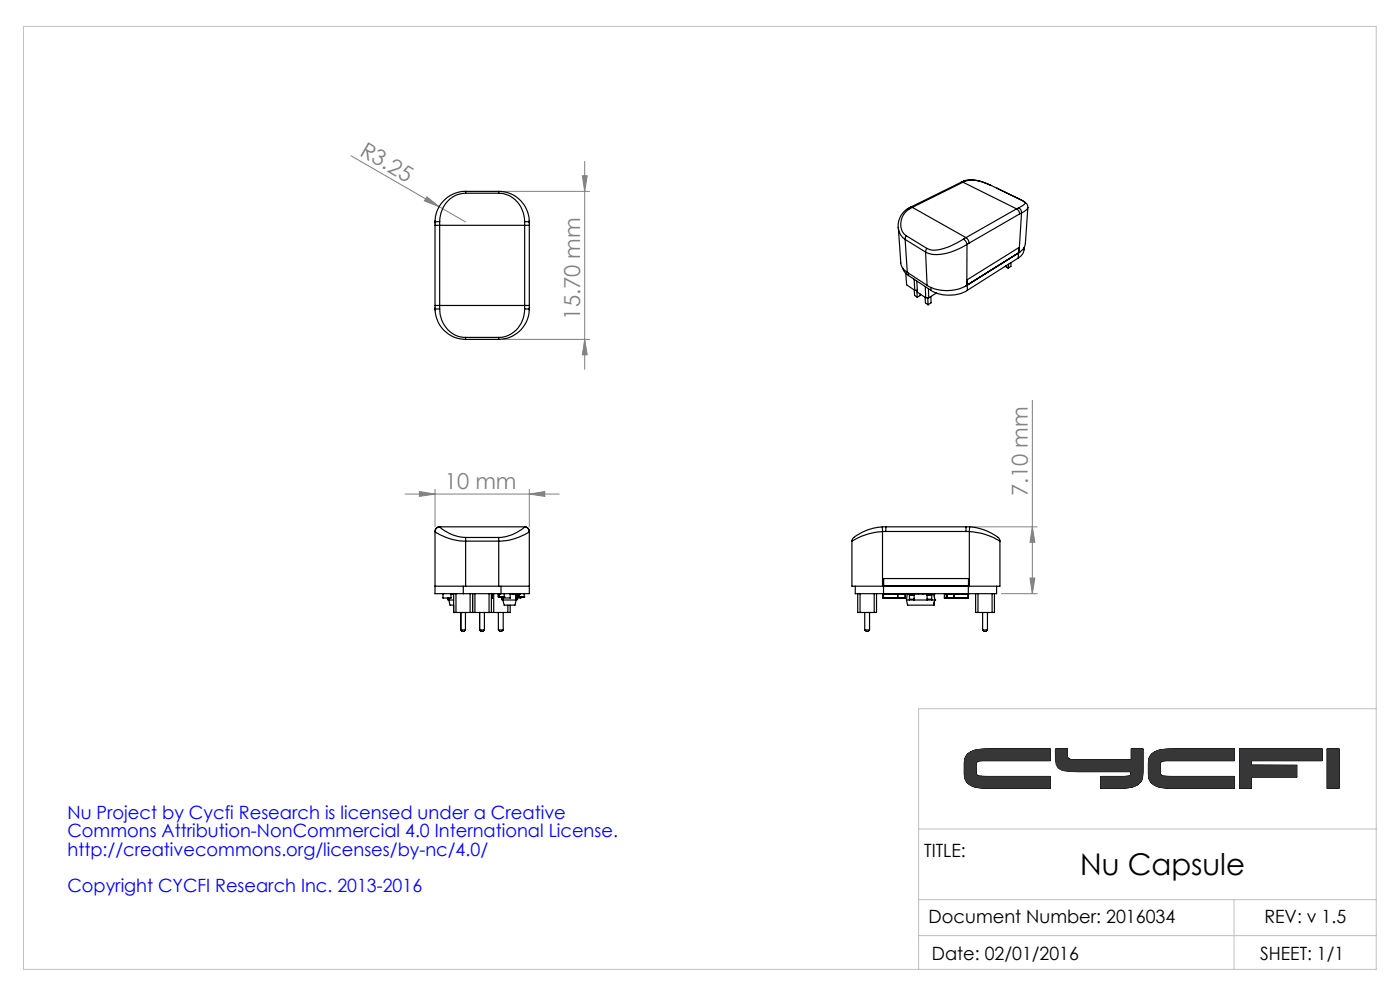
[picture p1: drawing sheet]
<svg xmlns="http://www.w3.org/2000/svg" width="297mm" height="210mm" viewBox="0 0 297 210" stroke-linecap="round" stroke-linejoin="round" font-family="sans-serif">
<g fill="none" stroke="#191924" stroke-width=".21">
<path d="M209.5 158.9a7.1 7.1 0 0 0-4.3 1.1l-.6 1.1v.8M209.5 158.9a6.5 6.5 0 0 0-4.1 .9l-.5 .6-.3 1.5M209.5 158.9h13.3v2.5h-13.3M223.9 158.9h2.5v1.5M223.9 158.9v1.5a2.52 2.52 0 0 0 2.5 3.2l13.5 .1M223.9 158.9a5.5 5.5 0 0 0 .9 3.8l1.5 .7 2.2 .3M248.6 158.9a8.9 8.9 0 0 0-3.7 .6 2.36 2.36 0 0 0-1.3 2.4M248.6 158.9a6.5 6.5 0 0 0-4.2 .9l-.5 .6-.3 1.5M248.6 158.9h13.2v2.5h-13.2M263 158.9h17.5v2.5h-15l-.1 .9h9.7v2.5h-9.7l.1 2.4h-2.5zM281.6 158.9h2.5v8.3h-2.5zM204.6 164.2a2.66 2.66 0 0 0 2.2 2.8l2.7 .2"/>
<path d="M204.6 164.2a2.76 2.76 0 0 0 2.9 2.9l2 .1M204.6 161.9v2.3M207 163.5l.1 .7a2.9 2.9 0 0 0 2.4 .5M207 163.5l.1 .6a.74 .74 0 0 0 .9 .5l1.5 .1M207 162.5v1M209.5 161.4l-2.1 .1-.2 .3-.2 .7M209.5 161.4h-.9a1.22 1.22 0 0 0-1.4 .3l-.2 .8M209.5 164.7h13.3v2.5h-13.3M226.4 160.4v.1a.94 .94 0 0 0 1.2 .7h.9M226.4 160.4v.2a1.86 1.86 0 0 0 2.1 .6M228.5 161.2h11.5v-2.3h2.5v4.9M228.6 163.7h11.3"/>
<path d="M237.5 164.7h-4v2.5h4M239.9 163.7l-.2 .9-2.2 .1M239.9 163.7v.7a1.36 1.36 0 0 1-1.4 .3h-1M242.5 163.8a2.74 2.74 0 0 1-2.3 3.2l-2.7 .2M242.5 163.8a2.87 2.87 0 0 1-2.9 3.3l-2.1 .1M243.6 161.9v2.3M243.6 164.2a2.55 2.55 0 0 0 2.3 2.8l2.7 .2M243.6 164.2a2.76 2.76 0 0 0 2.9 2.9l2.1 .1M246.1 163.2l.1 1a2.9 2.9 0 0 0 2.4 .5M246.1 163.2a1.06 1.06 0 0 0 1 1.4l1.5 .1M246.1 162.5v.7M248.6 161.4l-2.1 .1-.3 .3-.1 .7"/>
<path d="M248.6 161.4h-1a1.35 1.35 0 0 0-1.4 .3l-.1 .8M248.6 164.7h13.2v2.5h-13.2"/>
</g>
<g fill="none" stroke="#808080" stroke-width=".21">
<path d="M74.5 33l24.3 14.1M123.5 37.3h1.1l-.6 3.3zM124 34.2v44.1M90.6 41.8l2.6 2-3.2-1.2zM106.8 40.6h18.3M106.8 72h18.3M124 72l.6 3.3h-1.1zM219 84.9v41M85.9 104.8h32.7M89 104.3l3.3 .5-3.3 .5zM92.3 103.8v8M112.3 104.8l3.3-.5v1z"/>
<path d="M112.3 103.8v8M206 111.8h14M219 111.8l.5 3.2h-1zM212.4 125.9h7.6M218.5 122.6h1l-.5 3.3z"/>
</g>
<path d="M5 5.6h287v200h-287zM292 150.3h-97.1v55.3M194.9 175.9h97.1M194.9 198.5h97.1M194.9 190.8h97.1M261.8 190.8v14.8" fill="none" stroke="#c0c0c0" stroke-width=".21"/>
<g fill="#808080">
<path d="M90.6 41.8l2.6 2-3.2-1.2z"/>
<path d="M89 104.3l3.3 .5-3.3 .5zM112.3 104.8l3.3-.5v1z"/>
<path d="M219 111.8l.5 3.2h-1zM218.5 122.6h1l-.5 3.3z"/>
<path d="M123.5 37.3h1.1l-.6 3.3zM124 72l.6 3.3h-1.1z"/>
</g>
<path d="M205.4 159.8a6.6 6.6 0 0 1 4.1-.9h13.3v2.5h-14.7l-.8 .2-.3 .7 .1 1.9 .5 .4 15.2 .1v2.5l-14.7-.1a3.5 3.5 0 0 1-3.4-1.9l-.1-3.3a2.48 2.48 0 0 1 .8-2.1zM223.9 158.9h2.5l.1 1.9 .4 .3 .9 .1h12.2v-2.3h2.5v4.9a2.8 2.8 0 0 1-3.1 3.3l-5.9 .1v-2.5l6-.1 .4-.2v-.7h-12a5.1 5.1 0 0 1-3.4-.8 5.1 5.1 0 0 1-.6-2.9zM281.6 158.9h2.5v8.3h-2.5zM244.5 159.7a7.6 7.6 0 0 1 4.1-.8h13.2v2.5h-14.6l-.9 .2-.2 .7 .1 1.9 .4 .4 15.2 .1v2.5l-14.6-.1a3.4 3.4 0 0 1-3.5-2l-.1-3.2a2.6 2.6 0 0 1 .9-2.2zM263 158.9h17.5v2.5h-15l-.1 .9h9.7v2.5h-9.7l.1 2.4h-2.5z" fill-rule="evenodd" fill="#373737"/>
<g fill="none" stroke="#000" stroke-width=".25">
<path d="M203.9 38.7h.4M203.9 38.7l-10.7 5.2M204.3 38.7l-10.8 5.3M204.3 38.7l11.4 5.6M204.4 38.4a7.3 7.3 0 0 1 5.7 .9M204.4 38.4l-.5 .3M204.4 38.4h.4M204.8 38.4l-.5 .3M204.8 38.4a7.5 7.5 0 0 1 5.3 .9M210.1 39.3l5.8 2.7M92.3 47.8h1M92.3 47.1v.7"/>
<path d="M92.3 46.8v.5M92.3 47.8v17M93.3 47v.8M93.3 47l-1 .1M93.3 47.8v17M93.3 47.8h18M98.8 41a5.8 5.8 0 0 0-5.5 6M98.8 40.6a6.5 6.5 0 0 0-6.5 6.5M98.8 40.6v.4M98.8 41h7M98.8 40.6h7M105.8 41a5.8 5.8 0 0 1 5.5 6"/>
<path d="M105.8 40.6a6.5 6.5 0 0 1 6.5 6.5M105.8 40.6v.4M111.3 47.8h1M111.3 47v.8M111.3 47l1 .1M111.3 47.8v17M112.3 46.8v.5M112.3 47.1v.7M112.3 47.8v17M190.6 48.3l.5 7.5a2.69 2.69 0 0 0 1.4 2M190.6 48.3a3.3 3.3 0 0 0 1.4 2.5M191.5 56.9l.4 .8 .8 .7"/>
<path d="M192 50.8l4.4 2.7M192 50.8l.5 7M192.2 58l.1 2.4 1.8 1.2M192.3 50l-.3 .8M192.3 50l4.3 2.7M192.5 57.8l4.2 2.7M192.7 44.2a4.1 4.1 0 0 0-2.1 4.1M192.7 57.9v.5M192.7 58.4l4.8 3.2M193 44.3a3.7 3.7 0 0 0-1.2 5.4l.5 .3M193.2 43.9l-.5 .3 .3 .1M193.2 43.9l.3 .1"/>
<path d="M193.5 44l-.5 .3M193.5 44l11.4 6.4M193.9 59.2l.2 2.4M194.5 59.6l.1 2.4 1.8 1.2M196.4 53.5l.3 7M196.6 52.7l-.2 .8M204.4 50.7a12.5 12.5 0 0 1-6.7 2.3l-1.1-.3M204.4 50.7l.5 .5 .2 .6M204.9 50.4l-.5 .3M204.9 50.4l.6 .7 .1 .5M205.1 51.8a10.7 10.7 0 0 1-8.1 2l-.6-.3M205.1 51.8v8.7"/>
<path d="M205.6 51.6l-.5 .2M213.3 56.5l.6 .4M213.3 56.4v.1M214 56l-.1 .9M214.5 55.7v.8l-.6 .4M215.7 44.3a1.29 1.29 0 0 1 .6 1.1M215.7 44.3l-10.8 6.1M215.9 42l.7 .4a1.91 1.91 0 0 1 1.5 1.6M215.9 42l1.4 .8 .2 .3-.5 .5-.9 .5M216 54.7l-10.8 6.9M216.1 53.6v-1.1l-10.9 6.8v2.3M216.1 53.6l-.1 1.1"/>
<path d="M216.1 44.1l-.4 .2M216.1 44.1a1.16 1.16 0 0 1 .6 1.1M216.2 53.5l-.1 .1M216.2 53.6l-11.1 6.9M216.3 45.4l-10.7 6.2M216.5 53.4l-.4 .2M216.7 45.2l-.4 .2M216.7 45.2l-.5 8.4M217.3 52.5a2.31 2.31 0 0 1-1.3 2.2M218.1 44l-.6 7.7a2.53 2.53 0 0 1-1.3 1.9M218.1 44l-.5 .6-.9 .6M92.3 65.5a6.5 6.5 0 0 0 6.5 6.5"/>
<path d="M92.3 65.5h1M92.3 64.8h1M92.3 64.8v.7M92.3 65.3v.5M93.3 65.5a5.7 5.7 0 0 0 5.5 6.1M93.3 64.8v.7M93.3 64.8h18M98.8 71.6v.4M98.8 71.6h7M98.8 72h7M105.8 71.6v.4M111.3 65.5a5.8 5.8 0 0 1-5.5 6.1"/>
<path d="M111.3 64.8h1M111.3 64.8v.7M112.3 65.5a6.5 6.5 0 0 1-6.5 6.5M112.3 65.5h-1M112.3 64.8v.7M112.3 65.3v.4M194 61.5v1.2l.6 .4M194.1 61.6h.5M194.5 61.6l.1 1.5M195.2 62.4v.3l-.6 .4M196.3 63.1v1.1l.6 .5M196.3 60.8l.1 2.4"/>
<path d="M196.4 63.2h.6M196.7 60.5a8.4 8.4 0 0 0 8.4 0M196.8 63.2l.1 1.5M197 61.2v2M197.5 61.6a7.8 7.8 0 0 0 7.7 0M197.5 62.9v1.3l-.6 .5M197.5 61v.6M198.6 62.2l-1.6 1M205 60.6l.2-.1-.4 .2M92.3 112.8a11.8 11.8 0 0 0 6.5 2M92.3 112.7v13.2h6M93.3 111.8l.5 .4a9 9 0 0 0 5 1.8"/>
<path d="M93.3 111.8h.1M93.3 111.8a1.02 1.02 0 0 0-1 1M93.3 111.8a.96 .96 0 0 0-1 .9M93.3 111.8h18M98.8 114v.8M98.8 114h7M98.8 114.8h7M98.8 114.8v9.5M105.8 114v.8M105.8 114.8v9.5M111.3 111.8a8.7 8.7 0 0 1-5.5 2.2M111.3 111.8a1.02 1.02 0 0 1 1 1"/>
<path d="M111.3 111.8h.1M111.3 111.8a.96 .96 0 0 1 1 .9M112.3 112.8a12.3 12.3 0 0 1-6.5 2M112.3 112.7v.1M112.3 112.8v13.1h-6M180.7 114.8v9.5h6.5M181.2 114l-.4 .4-.1 .4M187.2 111.8h.7M187.2 111.8v1M187.2 111.8a11.6 11.6 0 0 0-6 2.2M187.2 112.8a13.3 13.3 0 0 0-6.5 2M187.2 112.8v11.5"/>
<path d="M187.9 111.8v.9M187.9 112.7l-.7 .1M187.9 111.8h17M187.9 112.7h17M204.9 111.8h.8M204.9 112.7l.7 .1M204.9 111.8v.9M205.6 112.8a13.7 13.7 0 0 1 6.5 2M205.6 112.8v11.5M205.7 111.8l-.1 1M205.7 111.8a9.8 9.8 0 0 1 6.3 2.6l.1 .4M212.1 114.8v9.5h-6.5"/>
<path d="M92.3 124.3h6.5M94 125.9v1h1.7v-1M94 125.9h.1M94.9 126.9l.1 .4h1.2M95.1 126.9v.2h.1M95.2 126.9l.3 1.5h.7M95.7 125.9h.1M95.7 126h.5M95.8 125.9l.1 .1M96.2 129.9h.1M96.2 125.9v4M96.7 125.9v4"/>
<path d="M97.8 133.6h.1M97.8 133.6l.2 .3M97.8 129.9v3.7M97.8 133.6h.9M98 133.9h.1M98.3 124.3v1.6M98.3 125.9h8M98.7 129.9v3.7M98.7 133.6l-.2 .3h-.5M98.8 124.3h7M99.7 125.9v4M100.3 125.9v4"/>
<path d="M100.8 125.9v4M101.7 133.6h.1M101.7 133.6h1.1M101.7 133.6l.4 .3M101.7 129.9v3.7M102.1 133.9h.1M102.8 133.6l-.4 .3h-.3M102.8 129.9v3.7M103.8 125.9v4M104.2 125.9v4M104.5 125.9h.1M104.5 125.9v1h-.3"/>
<path d="M104.7 125.9v4M105.7 133.6h1.1M105.7 129.9v3.7M105.7 133.6l.3 .3h.4l.4-.3M105.8 126h.1M105.8 126.6h.1M105.8 125.9l-.1 .7M105.8 124.3h6.5M105.8 125.9l.1 .2M105.9 126.6h.1M105.9 126h.1M105.9 125.9h.1"/>
<path d="M105.9 125.9v.7M106.3 124.3v1.6M106.5 126.6v.5h.2M106.8 129.9v3.7M106.9 126.6h.1M107 125.9v.7h-1.3M107.7 128.4v1.5M108.2 125.9h.1M108.2 125.9v1l-1.7-.1M108.2 128.4v1.5h-12M108.2 126h1.1l.2 1.3-.2 1.1h-2.3l-.3-1.1 .1-.4M108.8 125.9h.1"/>
<path d="M108.8 125.9v.1M109.4 126.9h.2M110 125.9l-.3 .2-.1 1h-.1M110.2 126.6h.1M110.2 126h.1M110.2 125.9h.1M110.2 126.1l-.4 .1v.9l-.2 .2h-3.1l-.1-.7M110.2 125.9v.7M110.5 126.6v.3h-.7M111.2 126.6h.1M111.2 125.9v.7h-1M181.4 124.3v1.6h6v-1.6"/>
<path d="M182 125.9v4h3.9v-4M182.5 125.9v4M183.4 133.6h1.1M183.4 133.6l.4 .3h.3l.4-.3M183.4 129.9v3.7M184.5 129.9v3.7M185.5 125.9v4M187.2 124.3h18.4M187.3 125.9h.1M187.3 126.8h4.8M187.3 125.9h18.1M187.3 125.9v.9"/>
<path d="M187.4 125.9v1M187.4 125.9h.1M187.5 124.3v-1.6h18v1.6M187.8 126.8v.1M188 125.9h.1M188 126.9h.1M188 125.9v.1M188 126.8v.1M188.1 126.9h.1M188.1 125.9h.1M188.1 125.9v.1M188.3 125.9h.1"/>
<path d="M188.3 125.9v.1M188.5 126.9h.1M188.7 126.9h.1M188.8 125.9v.1M188.9 125.9v.1M189.5 125.9v.1M189.6 125.9v.1M189.7 125.9v.1M189.7 125.9h.1M189.8 126.9h.1M189.9 125.9h.1M189.9 126.9h.1"/>
<path d="M189.9 125.9v.1M189.9 126.8v.1M190 126.8v.1M190.5 125.9h.1M190.5 125.9v1M191.3 125.9h.1M191.3 125.9v.1M191.5 125.9h.1M191.5 126.9h.1M191.5 125.9v.1M191.5 126.8v.1M191.6 126.8v.1"/>
<path d="M192 126h-4.6v.8h4.6M192.1 125.9h.1M192.1 125.9v.9M192.3 127.3l.2 1.1h5.5M192.3 127.3h6M192.9 126.1v.2M192.9 127.1v.2M192.9 126h-.4l-.2 1.3M192.9 126.1h1M192.9 125.9v.2M192.9 126.3v.8M192.9 126.3h1"/>
<path d="M192.9 127.1h1M193.9 126.1v.2M193.9 127.1v.2M193.9 126.3v.8M194.8 125.9v.1M195.8 126h.1M196.7 126l-2.8-.1v.2M196.7 126.1v.2M196.7 127.1v.2M196.7 126.1h1M196.7 125.9v.2M196.7 126.3v.8"/>
<path d="M196.7 126.3h1M196.7 127.1h1M197.7 126.1v.2M197.7 127.1v.2M197.7 126h.5M197.7 125.9v.2M197.7 126.3v.8M198 128.4h.1M198.1 125.9v.1M198.2 126h.1M198.2 126l.1 1.3M198.3 127.3h.1"/>
<path d="M198.3 127.3l-.3 1.1M200.3 126.8h5.1M200.3 125.9h.1M200.3 125.9v.9M200.8 126.8v.1M200.8 125.9h.1M200.8 125.9v1M200.8 126h-.4v.8h.4M201.3 126.8v.1M201.5 125.9h.1M201.5 126.9h.1M201.5 125.9v.1"/>
<path d="M201.5 126.8v.1M201.6 125.9h.1M201.6 125.9v.1M202.3 125.9v.1M202.3 125.9h.1M202.3 125.9v1M202.3 126h-1.4v.8h1.4M202.4 126h3v.8h-3zM202.8 126.8v.1M202.9 125.9h.1M202.9 126.9h.1M202.9 125.9v.1"/>
<path d="M202.9 126.8v.1M203 126.9h.1M203.1 125.9h.1M203.1 125.9v.1M203.4 125.9h.1M203.4 126.9h.1M203.4 125.9v.1M204.1 125.9v.1M204.1 125.9h.1M204.3 126.9h.1M204.3 125.9h.1M204.3 125.9v.1"/>
<path d="M204.4 126.9h.1M204.7 125.9h.1M204.7 125.9v.1M204.8 125.9h.1M204.8 126.9h.1M204.8 125.9v.1M204.8 126.8v.1M205 126.8v.1M205.4 125.9h.1M205.4 124.3v2.5M207 125.9v4h4v-4M207.5 125.9v4"/>
<path d="M208.5 133.6h1M208.5 133.6l.3 .3h.4l.3-.3M208.5 129.9v3.7M209.5 129.9v3.7M210.5 125.9v4M211.4 124.3v1.6h-6"/>
</g>
<text font-size="6.3" x="229.2" y="185.6">Nu Capsule</text>
<g font-size="4.7" fill="#808080">
<text x="76.1" y="32.8" transform="rotate(30 76.1 32.8)">R3.25</text>
<text x="123" y="67.8" transform="rotate(-90 123 67.8)">15.70 mm</text>
<text x="94.4" y="103.8">10 mm</text>
<text x="218" y="105.3" transform="rotate(-90 218 105.3)">7.10 mm</text>
</g>
<g font-size="3.9" fill="#00f">
<text x="14.3" y="173.7">Nu Project by Cycfi Research is licensed under a Creative</text>
<text x="14.3" y="177.6">Commons Attribution-NonCommercial 4.0 International License.</text>
<text x="14.3" y="181.5">http://creativecommons.org/licenses/by-nc/4.0/</text>
<text x="14.3" y="189.2">Copyright CYCFI Research Inc. 2013-2016</text>
</g>
<g font-size="3.9">
<text x="196.1" y="181.8">TITLE:</text>
<text x="197" y="195.7">Document Number: 2016034</text>
<text x="268.2" y="195.7">REV: v 1.5</text>
<text x="197.7" y="203.5">Date: 02/01/2016</text>
<text x="267.3" y="203.5">SHEET: 1/1</text>
</g>
</svg>
